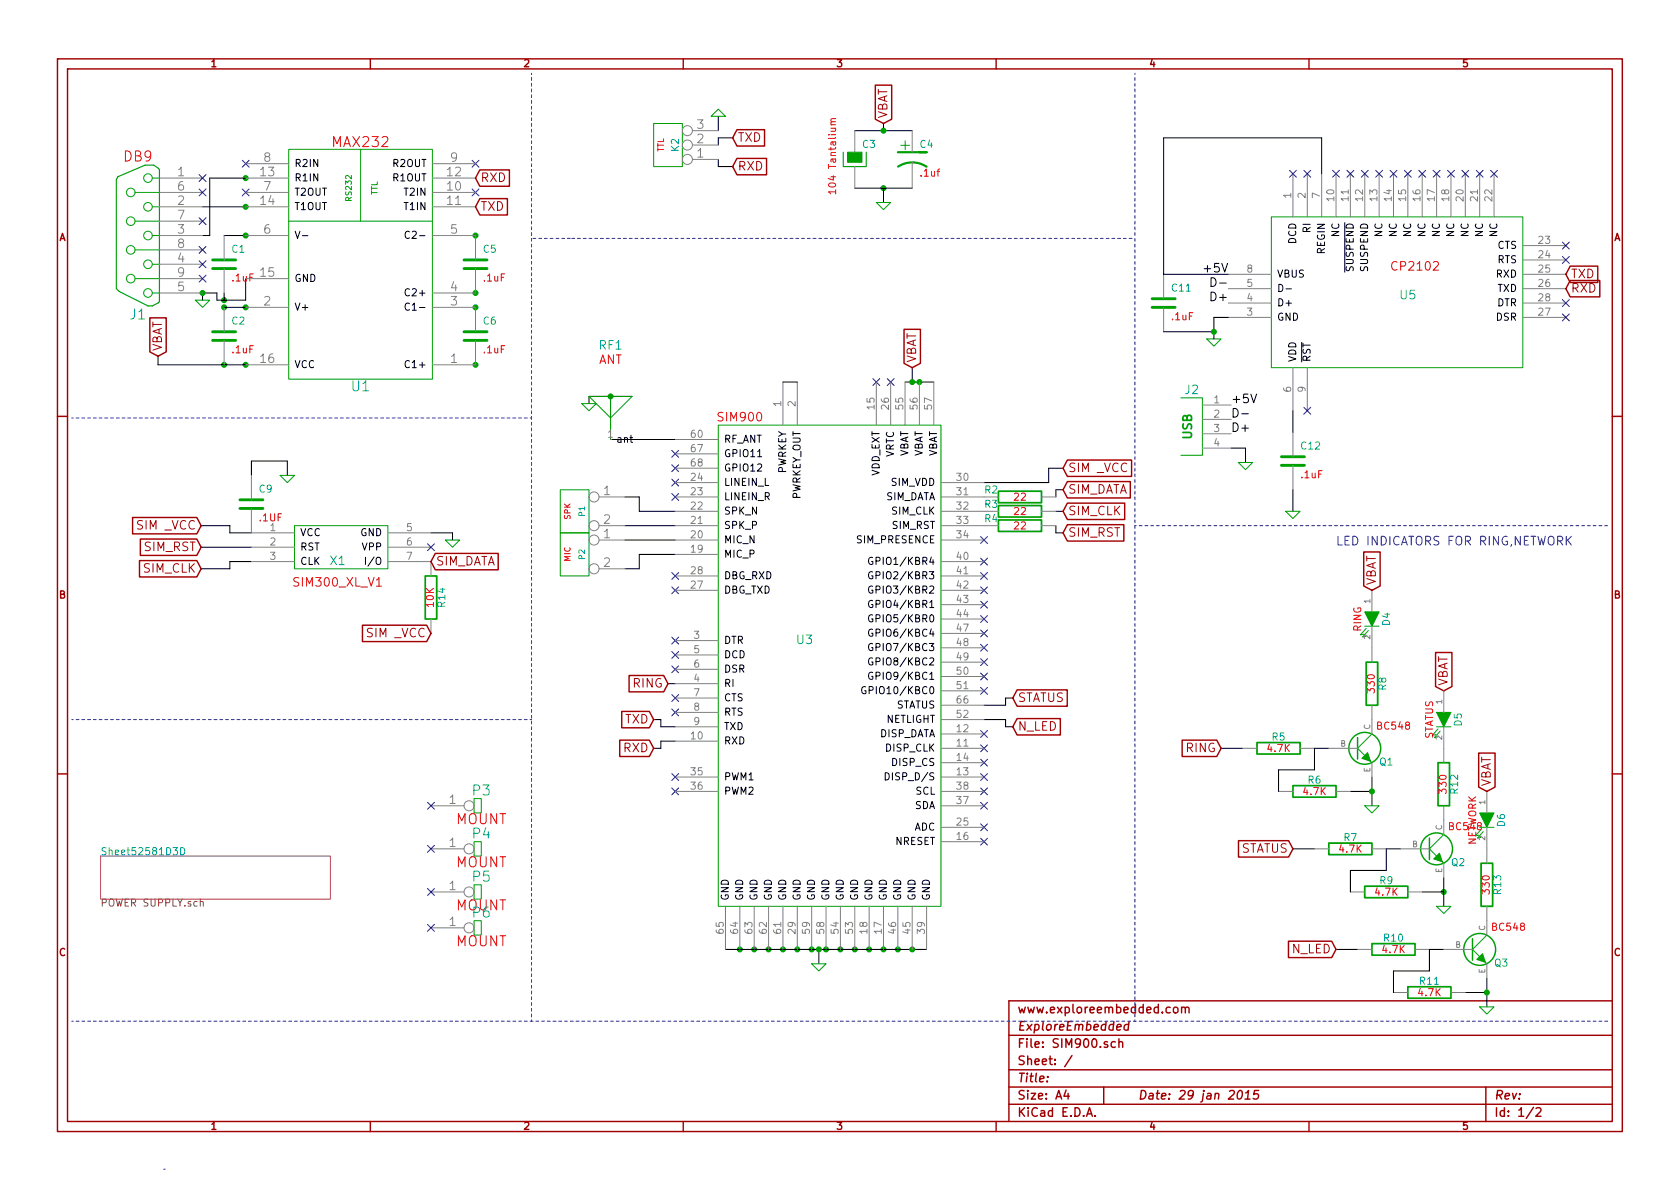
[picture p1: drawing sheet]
<svg xmlns="http://www.w3.org/2000/svg" width="297mm" height="210mm" viewBox="0 0 297 210" stroke-linecap="round" stroke-linejoin="round" font-family="sans-serif">
<g fill="none" stroke="#a00000" stroke-width=".25">
<path d="M10.2 10.4h276.6v189.7h-276.6zM11.9 12.2h273.2v186.1h-273.2zM65.5 10.4v1.8M120.8 10.4v1.8M154.8 15.1h2.9v6l-1.5 .7-1.4-.7zM176.1 10.4v1.8M231.4 10.4v1.8M84.8 30h5.3v2.9h-5.3l-.7-1.4zM84.8 35.1h4.9v2.9h-4.9l-.7-1.4zM130.3 22.9h4.9v2.9h-4.9l-.8-1.4zM130.3 28h5.2v2.9h-5.2l-.8-1.4zM26.5 56.2h2.9v6l-1.5 .8-1.4-.8z"/>
<path d="M159.8 58.2h2.9v6.1l-1.4 .7-1.5-.7zM277.6 49.6h5.3v2.9h-5.3l-.7-1.5zM277.6 47.1h4.9v2.9h-4.9l-.7-1.5zM10.2 73.6h1.7M285.1 73.6h1.7M23.4 91.5h11.4l.8 1.5-.8 1.4h-11.4zM24.7 99.1h10.1l.8 1.5-.8 1.4h-10.1zM24.8 95.3h10l.8 1.5-.8 1.4h-10zM77 97.9h11.1v2.9h-11.1l-.8-1.5zM188.7 81.4h11.4v2.8h-11.4l-.7-1.4zM188.7 85.2h11.1v2.9h-11.1l-.7-1.5zM188.7 92.8h10v2.9h-10l-.7-1.5z"/>
<path d="M188.7 89h10.2v2.9h-10.2l-.7-1.5zM241.1 97.6h2.9v6l-1.4 .8-1.5-.8zM64.1 110.6h11.3l.8 1.4-.8 1.5h-11.3zM111.2 119.5h6.1l.8 1.4-.8 1.4h-6.1zM253.8 115.4h2.9v6l-1.4 .8-1.5-.8zM10.2 136.8h1.7M109.6 130.9h5.2l.8 1.4-.8 1.5h-5.2zM109.9 125.8h4.9l.8 1.4-.8 1.5h-4.9zM179.8 122h8.9v2.9h-8.9l-.7-1.5zM179.8 127.1h7.7v2.9h-7.7l-.7-1.5zM209 130.9h6.1l.8 1.4-.8 1.5h-6.1zM261.4 133.2h2.9v6l-1.4 .7-1.5-.7z"/>
<path d="M285.1 136.8h1.7M219 148.7h8.8l.8 1.4-.8 1.5h-8.8zM207.5 178.3l.3-.2 .4 .2v.7l-.2 .1-.5-.1zM208.9 178.3l.1-.1a.36 .36 0 0 1 .6 .1v.8M208.9 178.1v1M209.6 178.3a.35 .35 0 0 1 .3-.2 .35 .35 0 0 1 .3 .2v.8M227.8 166.4h7.7l.7 1.5-.7 1.4h-7.7zM285.1 177h-106.7v21.3M65.5 198.3v1.8M120.8 198.3v1.8M176.1 198.3v1.8M178.4 183.1h106.7"/>
<path d="M178.4 189.2h106.7M178.4 195.3h106.7M178.4 192.2h106.7M185.2 190.4v.1M188.5 192.8l-.4 1h1M188.8 193.3v1.1M189.5 186.7l-1.3 1.9M192.1 197.4l.5-1.5 .5 1.5M192.3 197h.7M193.6 197.3v.1M195.1 192.2v3.1M197.2 184.3a.48 .48 0 0 0-.7 0v.8l.3 .1 .4-.1"/>
<path d="M197.8 184.3h.1a.36 .36 0 0 1 .6 .1v.8M197.8 183.7v1.5M199.5 181.2l-.1-.1a.52 .52 0 0 0-.6 .4v.5l.2 .2 .4-.1M199.6 180.6l-.2 1.6M219 193l.4-.2a.88 .88 0 0 1-.4 1.6l-.2-.3a1.19 1.19 0 0 1 .2-1.1zM220.1 194.4h.9M220.2 193.3l.6-.5-.2 1.6M222.6 192.8h-.8l-.1 .8 .2-.2 .5 .1 .1 .2-.1 .5-.3 .2-.5-.2M231.4 198.3v1.8M262.7 192.2v6.1M271.1 195.8l-1.3 2M271.6 196l.2-.1h.4l.2 .1 .1 .3-.1 .2-.9 .9h1"/>
</g>
<g fill="none" stroke="#000" stroke-width=".18">
<path d="M35.8 36.6h7.6M43.4 31.5h-6.3v10.2h-1.3M127 20.6v2.5M127 28.2v1.3h2.5M129.5 24.4h-2.5v1.2M151.1 33.3h10.2M151.1 23.1h10.2M156.2 21.8v1.3M156.2 33.3v2.5M233.7 30.7v-6.3h-28v24.1h11.5M237.8 39.4v8.7M39.6 41.7h3.8"/>
<path d="M39.6 54.4h3.8M39.6 51.8v1.3M43.4 49.3v3.8h-5v-1.3h-2.6v1.3M52.2 40.9l.4 1.3 .4-1.3M53.5 41.7h.9M72.4 53.7a.5 .5 0 0 0-.6 0 .5 .5 0 0 0-.2 .6 .45 .45 0 0 0 .3 .5 .45 .45 0 0 0 .5-.1M72.4 41a.5 .5 0 0 0-.6 0 .5 .5 0 0 0-.2 .6 .45 .45 0 0 0 .3 .5 .45 .45 0 0 0 .5-.1M205.7 58.7h8.9M214.1 49.1a.77 .77 0 0 1 .9 .8 .77 .77 0 0 1-.9 .7zM215.6 50.1h1.2M217.2 56.1h-2.6v3.8M226.1 50.3a.64 .64 0 0 1 .7 .6 .64 .64 0 0 1-.7 .7z"/>
<path d="M227.4 51.1h.9M27.9 63v1.5h15.5M107.9 77.7h11.5M107.9 70.1v3.8M111.8 70.1h-7.7v1.3M138.4 67.6h2.6M160 67.6h5.1M161.3 65v2.6M217.7 79.2h2.5v2.6M218 72.2a.77 .77 0 0 1 .9 .8 .77 .77 0 0 1-.9 .8zM219.6 73.2h1.1M228.6 72.6v3.8"/>
<path d="M230.1 60.5v3.5M35.6 93h5v1.2h3.8M35.6 96.8h8.8M44.4 99.3h-3.8v1.3h-5M44.4 84.1v-2.6h6.4v2.6M64.6 98.5v1.3M76.2 94.2h3.8v1.3M110.5 95.5h8.9M110.5 93h8.9M110.5 87.9h2.5v2.5h6.4M119.4 98h-6.4v2.6h-2.5M154.3 98.6a.59 .59 0 0 0-.7 .6 .59 .59 0 0 0 .7 .6v-.5h-.2"/>
<path d="M186.7 93v1.2h1.3M186.7 90.4h1.3M188 86.6h-1.3v1.3M188 82.8h-2.6v2.5h-11.4M228.6 86.6v3.8M154.3 118.9a.59 .59 0 0 0-.7 .6 .59 .59 0 0 0 .7 .6v-.5h-.2M154.3 101.2a.59 .59 0 0 0-.7 .5 .59 .59 0 0 0 .7 .6v-.5h-.2M154.3 103.7a.59 .59 0 0 0-.7 .6 .59 .59 0 0 0 .7 .5v-.4h-.2M154.3 106.2a.59 .59 0 0 0-.7 .6 .59 .59 0 0 0 .7 .6v-.5h-.2M154.3 108.8a.59 .59 0 0 0-.7 .6 .59 .59 0 0 0 .7 .5v-.5h-.2M154.3 111.3a.59 .59 0 0 0-.7 .6 .59 .59 0 0 0 .7 .6v-.5h-.2M154.3 113.9a.59 .59 0 0 0-.7 .5 .59 .59 0 0 0 .7 .6v-.5h-.2"/>
<path d="M154.3 116.4a.59 .59 0 0 0-.7 .6 .59 .59 0 0 0 .7 .5v-.4h-.2M115.6 127.2h1.2v1.3h2.6M118.1 120.9h1.3M119.4 131.1h-2.6v1.2h-1.2M153.1 121.5a.59 .59 0 0 0-.8 .6 .59 .59 0 0 0 .8 .5v-.5h-.2M156.5 136.6a.64 .64 0 0 1 .7 .7 .64 .64 0 0 1-.7 .6zM174 127.2h3.8v1.3h1.3M179.1 123.4h-1.3v1.3h-3.8M215.9 132.3h3.8M234.9 132.3h-2.5v3.8h-6.3v3.8M238.8 139.9h3.8M242.6 137.4v5.1"/>
<path d="M228.6 150.1h3.8M247.6 150.1h-2.5v3.8h-6.3v3.8M251.5 157.7h3.8M255.3 155.2v5.1M128.3 167.9h35.5M144.8 167.9v2.5M236.2 167.9h3.8M255.3 167.9h-2.6v3.8h-6.3v3.8M259.1 175.5h3.8M262.9 173v5"/>
</g>
<g fill="#00a000" stroke="#00a000" stroke-width=".25">
<circle cx="107.9" cy="70.1" r=".41"/>
<circle cx="156.2" cy="33.3" r=".41"/>
<circle cx="158.7" cy="167.9" r=".41"/>
<circle cx="153.7" cy="167.9" r=".41"/>
<circle cx="151.1" cy="167.9" r=".41"/>
<circle cx="146" cy="167.9" r=".41"/>
<circle cx="141" cy="167.9" r=".41"/>
<circle cx="135.9" cy="167.9" r=".41"/>
<circle cx="130.8" cy="167.9" r=".41"/>
<circle cx="162.6" cy="67.6" r=".41"/>
<circle cx="262.9" cy="175.5" r=".41"/>
<circle cx="161.3" cy="67.6" r=".41"/>
<circle cx="133.3" cy="167.9" r=".41"/>
<circle cx="138.4" cy="167.9" r=".41"/>
<circle cx="143.5" cy="167.9" r=".41"/>
<circle cx="148.6" cy="167.9" r=".41"/>
<circle cx="156.2" cy="167.9" r=".41"/>
<circle cx="161.3" cy="167.9" r=".41"/>
<circle cx="144.8" cy="167.9" r=".41"/>
<circle cx="255.3" cy="157.7" r=".41"/>
<circle cx="242.6" cy="139.9" r=".41"/>
<circle cx="156.2" cy="23.1" r=".41"/>
<circle cx="39.6" cy="53.1" r=".41"/>
<circle cx="35.8" cy="51.8" r=".41"/>
<circle cx="39.6" cy="54.4" r=".41"/>
<circle cx="43.4" cy="54.4" r=".41"/>
<circle cx="43.4" cy="41.7" r=".41"/>
<circle cx="43.4" cy="36.6" r=".41"/>
<circle cx="43.4" cy="31.5" r=".41"/>
<circle cx="84.1" cy="51.8" r=".41"/>
<circle cx="84.1" cy="41.7" r=".41"/>
<circle cx="84.1" cy="54.4" r=".41"/>
<circle cx="84.1" cy="64.5" r=".41"/>
<circle cx="43.4" cy="64.5" r=".41"/>
<circle cx="39.6" cy="64.5" r=".41"/>
<circle cx="214.6" cy="58.7" r=".41"/>
</g>
<path d="M200.7 12.9v167.7M100.3 42.2h100.4M101.6 42.2h-7.6M94 73.9h-81.3M200.7 93h83.8M94 127.2h-81.3M12.7 180.6h271.8M94 180.6v-167.7M29.2 206.8h-.2" fill="none" stroke="#00f" stroke-width=".18" stroke-dasharray=".5" stroke-dashoffset=".3"/>
<g fill="none" stroke="#00a000" stroke-width=".18">
<path d="M23.9 34h4.3M23.9 39.1h4.3M26.9 31.5h1.3M26.9 36.6h1.3M51.1 26.4h25.4v40.7h-25.4zM51.1 39.1h25.4M63.8 26.4v12.7M115.6 21.8h5v7.7h-5zM125.7 20.6l1.3-1.3 1.3 1.3zM154.9 35.8h2.6l-1.3 1.3zM224.8 38.3h44.4v26.7h-44.4zM23.9 44.2h4.3"/>
<path d="M23.9 49.3h4.3M26.9 41.7h1.3M26.9 46.7h1.3M26.9 51.8h1.3M34.5 53.1h2.6l-1.3 1.3zM213.4 59.9h2.5l-1.3 1.3zM102.9 71.4h2.5l-1.3 1.2zM104.1 70.1h7.7zM104.1 70.1l3.8 3.8 3.9-3.8M107.9 70.1v7.6zM127 75.2h39.4v85.1h-39.4zM208.8 70.4h3.8v10.1h-3.8"/>
<path d="M49.5 84.1h2.6l-1.3 1.2zM52.1 93h16.5v7.6h-16.5zM78.7 95.5h2.6l-1.3 1.3zM99.1 94.2h5v7.6h-5zM99.1 86.6h5v7.6h-5zM218.9 81.8h2.6l-1.3 1.3zM227.3 90.4h2.6l-1.3 1.3zM241.3 110.7h2.5M241.6 111.1l-1.1 1.2 .7-.2M241.9 111.5l-1 1.1 .7-.1M242.3 134.6l.3 .3M242.6 129.8l-2.6 2.5 1.3 1.3"/>
<path d="M254 128.5h2.5M254.3 128.9l-1.1 1.1 .7-.1M254.6 129.3l-1 1.1 .7-.1M83.8 156.5h1.3v2.5h-1.3zM83.8 148.8h1.3v2.6h-1.3zM83.8 141.2h1.3v2.6h-1.3zM241.3 142.5h2.5l-1.2 1.3zM255 152.4l.3 .2M255.3 147.6l-2.6 2.5 1.3 1.3M261.6 146.3h2.6M261.9 146.7l-1 1.1 .6-.1M262.3 147.1l-1.1 1.1 .7-.1"/>
<path d="M83.8 162.8h1.3v2.5h-1.3zM143.5 170.4h2.5l-1.2 1.3zM254 160.3h2.5l-1.2 1.2zM261.6 178h2.6l-1.3 1.3zM262.6 170.2l.3 .2M262.9 165.3l-2.6 2.6 1.3 1.3"/>
<circle cx="23.1" cy="34" r=".76"/>
<circle cx="23.1" cy="39.1" r=".76"/>
<circle cx="26.2" cy="31.5" r=".76"/>
<circle cx="26.2" cy="36.6" r=".76"/>
<circle cx="23.1" cy="49.3" r=".76"/>
<circle cx="23.1" cy="44.2" r=".76"/>
<circle cx="26.2" cy="41.7" r=".76"/>
<circle cx="26.2" cy="51.8" r=".76"/>
<circle cx="26.2" cy="46.7" r=".76"/>
</g>
<g fill="none" stroke="#0000c0" stroke-width=".18">
<path d="M35.2 30.9l1.2 1.2M35.2 33.4l1.2 1.2M35.2 38.5l1.2 1.2M36.4 30.9l-1.2 1.2M36.4 33.4l-1.2 1.2M36.4 38.5l-1.2 1.2M42.8 28.3l1.2 1.3M42.8 33.4l1.2 1.2M44 28.3l-1.2 1.3M44 33.4l-1.2 1.2M83.5 28.3l1.2 1.3M83.5 33.4l1.2 1.2"/>
<path d="M84.7 28.3l-1.2 1.3M84.7 33.4l-1.2 1.2M228 30.1l1.2 1.2M229.2 30.1l-1.2 1.2M230.5 30.1l1.2 1.2M231.7 30.1l-1.2 1.2M235.6 30.1l1.2 1.2M236.8 30.1l-1.2 1.2M238.2 30.1l1.2 1.2M239.4 30.1l-1.2 1.2M240.7 30.1l1.2 1.2M241.9 30.1l-1.2 1.2"/>
<path d="M243.2 30.1l1.2 1.2M244.4 30.1l-1.2 1.2M245.8 30.1l1.2 1.2M247 30.1l-1.2 1.2M248.3 30.1l1.2 1.2M249.5 30.1l-1.2 1.2M250.9 30.1l1.2 1.2M252.1 30.1l-1.2 1.2M253.4 30.1l1.2 1.2M254.6 30.1l-1.2 1.2M255.9 30.1l1.2 1.2M257.1 30.1l-1.2 1.2"/>
<path d="M258.5 30.1l1.2 1.2M259.7 30.1l-1.2 1.2M261 30.1l1.2 1.2M262.2 30.1l-1.2 1.2M263.6 30.1l1.2 1.2M264.8 30.1l-1.2 1.2M35.2 43.6l1.2 1.2M35.2 46.1l1.2 1.2M35.2 48.7l1.2 1.2M36.4 43.6l-1.2 1.2M36.4 46.1l-1.2 1.2M36.4 48.7l-1.2 1.2"/>
<path d="M276.3 42.8l1.2 1.2M276.3 45.4l1.2 1.2M276.3 55.5l1.2 1.2M276.3 53l1.2 1.2M277.5 42.8l-1.2 1.2M277.5 45.4l-1.2 1.2M277.5 55.5l-1.2 1.2M277.5 53l-1.2 1.2M118.8 79.6l1.2 1.3M120 79.6l-1.2 1.3M154.3 66.9l1.2 1.3M155.5 66.9l-1.2 1.3"/>
<path d="M156.9 66.9l1.2 1.3M158.1 66.9l-1.2 1.3M230.5 72l1.2 1.2M231.7 72l-1.2 1.2M75.6 96.2l1.2 1.2M76.8 96.2l-1.2 1.2M118.8 82.2l1.2 1.2M118.8 87.3l1.2 1.2M118.8 84.7l1.2 1.2M120 82.2l-1.2 1.2M120 87.3l-1.2 1.2M120 84.7l-1.2 1.2"/>
<path d="M173.4 94.9l1.2 1.2M173.4 98.7l1.2 1.2M174.6 94.9l-1.2 1.2M174.6 98.7l-1.2 1.2M118.8 112.7l1.2 1.2M118.8 115.2l1.2 1.2M118.8 117.7l1.2 1.3M118.8 103.8l1.2 1.2M118.8 101.2l1.2 1.3M120 112.7l-1.2 1.2M120 115.2l-1.2 1.2M120 117.7l-1.2 1.3"/>
<path d="M120 103.8l-1.2 1.2M120 101.2l-1.2 1.3M173.4 119l1.2 1.2M173.4 116.5l1.2 1.2M173.4 113.9l1.2 1.3M173.4 111.4l1.2 1.2M173.4 108.9l1.2 1.2M173.4 106.3l1.2 1.2M173.4 103.8l1.2 1.2M173.4 101.2l1.2 1.3M174.6 119l-1.2 1.2M174.6 116.5l-1.2 1.2"/>
<path d="M174.6 113.9l-1.2 1.3M174.6 111.4l-1.2 1.2M174.6 108.9l-1.2 1.2M174.6 106.3l-1.2 1.2M174.6 103.8l-1.2 1.2M174.6 101.2l-1.2 1.3M118.8 122.8l1.2 1.2M118.8 125.4l1.2 1.2M118.8 139.3l1.2 1.3M118.8 136.8l1.2 1.2M120 122.8l-1.2 1.2M120 125.4l-1.2 1.2"/>
<path d="M120 139.3l-1.2 1.3M120 136.8l-1.2 1.2M173.4 139.3l1.2 1.3M173.4 136.8l1.2 1.2M173.4 134.3l1.2 1.2M173.4 131.7l1.2 1.2M173.4 129.2l1.2 1.2M173.4 121.6l1.2 1.2M174.6 139.3l-1.2 1.3M174.6 136.8l-1.2 1.2M174.6 134.3l-1.2 1.2M174.6 131.7l-1.2 1.2"/>
<path d="M174.6 129.2l-1.2 1.2M174.6 121.6l-1.2 1.2M75.6 141.9l1.2 1.2M75.6 149.5l1.2 1.2M75.6 157.1l1.2 1.2M76.8 141.9l-1.2 1.2M76.8 149.5l-1.2 1.2M76.8 157.1l-1.2 1.2M173.4 148.2l1.2 1.2M173.4 145.7l1.2 1.2M173.4 141.9l1.2 1.2M174.6 148.2l-1.2 1.2"/>
<path d="M174.6 145.7l-1.2 1.2M174.6 141.9l-1.2 1.2M75.6 163.5l1.2 1.2M76.8 163.5l-1.2 1.2"/>
</g>
<path d="M158.7 26.9h5.1h-1.2M158.8 29.5a4.6 4.6 0 0 1 5 0" fill="none" stroke="#00a000" stroke-width=".38"/>
<g fill="none" stroke="#808080" stroke-width=".18">
<path d="M28.2 31.5h7.6M28.2 36.6h7.6M28.2 34h7.6M28.2 39.1h7.6M43.4 31.5h7.7M43.4 36.6h7.7M43.4 34h7.7M43.4 29h7.7M76.5 31.5h7.6M76.5 36.6h7.6M76.5 34h7.6M76.5 29h7.6"/>
<path d="M122.4 28.2h4.6M122.4 25.6h4.6M122.4 23.1h4.6M151.1 23.1v3.8M151.1 29.5v3.8M161.3 23.1v3.8M161.3 28.7v4.6M228.6 30.7v7.6M231.1 30.7v7.6M233.7 30.7v7.6M236.2 30.7v7.6M238.8 30.7v7.6"/>
<path d="M241.3 30.7v7.6M243.8 30.7v7.6M246.4 30.7v7.6M248.9 30.7v7.6M251.5 30.7v7.6M254 30.7v7.6M256.5 30.7v7.6M259.1 30.7v7.6M261.6 30.7v7.6M264.2 30.7v7.6M28.2 41.7h7.6M28.2 46.7h7.6"/>
<path d="M28.2 51.8h7.6M28.2 44.2h7.6M28.2 49.3h7.6M39.6 41.7v4.3M39.6 47.5v4.3M39.6 54.4v4.3M43.4 41.7h7.7M43.4 49.3h7.7M43.4 54.4h7.7M76.5 41.7h7.6v4.3M76.5 54.4h7.6v4.3M84.1 47.5v4.3h-7.6"/>
<path d="M205.7 48.5v4.3M205.7 54.4v4.3M217.2 56.1h7.6M217.2 53.6h7.6M217.2 51h7.6M217.2 48.5h7.6M269.2 56.1h7.7M269.2 53.6h7.7M269.2 51h7.7M269.2 48.5h7.7M269.2 43.4h7.7M269.2 46h7.7"/>
<path d="M39.6 60.2v4.3M43.4 64.5h7.7M84.1 60.2v4.3h-7.6M119.4 77.7h7.6M138.4 67.6v7.6M141 67.6v7.6M154.9 67.6v7.6M157.5 67.6v7.6M160 67.6v7.6M162.6 67.6v7.6M165.1 67.6v7.6M212.6 71.6h5.1"/>
<path d="M212.6 74.2h5.1M212.6 76.7h5.1M212.6 79.2h5.1M228.6 65v7.6M228.6 76.4v4.4M231.1 65v7.6M44.4 89.9v4.3h7.7M44.4 96.8h7.7M44.4 99.3h7.7M44.4 84.1v4.3M68.6 94.2h7.6M68.6 96.8h7.6"/>
<path d="M68.6 99.3h7.6v2.5M105.9 93h4.6M105.9 87.9h4.6M105.9 95.5h4.6M119.4 93h7.6M119.4 90.4h7.6M119.4 87.9h7.6M119.4 95.5h7.6M119.4 85.3h7.6M119.4 80.3h7.6M119.4 82.8h7.6M119.4 98h7.6"/>
<path d="M166.4 93h7.6M166.4 90.4h7.6M166.4 87.9h7.6M166.4 95.5h7.6M166.4 99.3h7.6M166.4 85.3h7.6M184.1 93h2.6M184.1 90.4h2.6M184.1 87.9h2.6M228.6 82.3v4.3M76.2 109.5v2.5M105.9 100.6h4.6"/>
<path d="M119.4 113.3h7.6M119.4 115.8h7.6M119.4 118.4h7.6M119.4 101.8h7.6M119.4 104.4h7.6M166.4 119.6h7.6M166.4 101.8h7.6M166.4 104.4h7.6M166.4 106.9h7.6M166.4 109.5h7.6M166.4 112h7.6M166.4 114.5h7.6"/>
<path d="M166.4 117.1h7.6M242.6 104.4v3.8M242.6 110.7v6.4M119.4 139.9h7.6M119.4 120.9h7.6M119.4 123.4h7.6M119.4 126h7.6M119.4 128.5h7.6M119.4 131.1h7.6M119.4 137.4h7.6M166.4 132.3h7.6M166.4 139.9h7.6"/>
<path d="M166.4 122.2h7.6M166.4 129.8h7.6M166.4 127.2h7.6M166.4 137.4h7.6M166.4 134.9h7.6M166.4 124.7h7.6M219.7 132.3h2.5M226.1 139.9h2.5M229.9 132.3h2.5M234.9 132.3h5.1M236.2 139.9h2.6M242.6 124.7v5.1"/>
<path d="M242.6 134.9v2.5M255.3 122.2v3.8M255.3 128.5v6.4M262.9 139.9v3.9M76.2 150.1h5.8M76.2 157.7h5.8M76.2 142.5h5.8M166.4 142.5h7.6M166.4 146.3h7.6M166.4 148.8h7.6M232.4 150.1h2.5M238.8 157.7h2.5"/>
<path d="M242.6 150.1h2.5M247.6 150.1h5.1M248.9 157.7h2.6M255.3 142.5v5.1M255.3 152.6v2.6M262.9 146.3v6.3M76.2 164.1h5.8M128.3 160.3v7.6M130.8 160.3v7.6M133.3 160.3v7.6M135.9 160.3v7.6M138.4 160.3v7.6"/>
<path d="M141 160.3v7.6M143.5 160.3v7.6M146 160.3v7.6M148.6 160.3v7.6M151.1 160.3v7.6M153.7 160.3v7.6M156.2 160.3v7.6M158.7 160.3v7.6M161.3 160.3v7.6M163.8 160.3v7.6M240 167.9h2.6M246.4 175.5h2.5"/>
<path d="M250.2 167.9h2.5M255.3 167.9h5M256.5 175.5h2.6M262.9 160.3v5M262.9 170.4v2.6"/>
<circle cx="121.5" cy="25.6" r=".89"/>
<circle cx="121.5" cy="23.1" r=".89"/>
<circle cx="121.5" cy="28.2" r=".89"/>
<circle cx="105" cy="87.9" r=".89"/>
<circle cx="105" cy="95.5" r=".89"/>
<circle cx="105" cy="93" r=".89"/>
<circle cx="105" cy="100.6" r=".89"/>
<circle cx="82.9" cy="157.7" r=".89"/>
<circle cx="82.9" cy="150.1" r=".89"/>
<circle cx="82.9" cy="142.5" r=".89"/>
<circle cx="82.9" cy="164.1" r=".89"/>
</g>
<path d="M25.7 29.2l-4.9 2.1-.2 .4v19.3l.5 .6 5.1 2.5h.7l1.3-.8v-23.3M27.2 29.2l1 .8M149.1 26.9v2.6h4.1v-2.6" fill="none" stroke="#00a000" stroke-width=".2"/>
<g fill="#00a000" stroke="#00a000" stroke-width=".18">
<path d="M149.9 26.9h2.5v1.8h-2.5z"/>
<path d="M240.8 134.1l1-1 .5 1.5z"/>
<path d="M241.3 108.2h2.5l-1.2 2.5z"/>
<path d="M254 126h2.5l-1.2 2.5z"/>
<path d="M254.5 150.9l.5 1.5-1.5-.5z"/>
<path d="M261.1 169.7l1-1 .5 1.5z"/>
<path d="M261.6 143.8h2.6l-1.3 2.5z"/>
</g>
<path d="M147.8 33.9h-1.3l.4 .4M147.8 21.5l-.8 .1-.1 .3 .1 .2M147.8 21l-.8 .1-.1 .3 .2 .1M147.8 33.6v.7M66.5 103.7h.9" fill="none" stroke="#f00" stroke-width=".18"/>
<g fill="none" stroke="#00a000" stroke-width=".3">
<path d="M176.5 91.9h7.6v2.1h-7.6zM176.5 89.4h7.6v2h-7.6zM176.5 86.9h7.6v2h-7.6zM75.2 101.8h2v7.7h-2zM241.6 117.1h2v7.6h-2zM222.2 131.3h7.7v2h-7.7zM228.6 138.9h7.6v2.1h-7.6zM254.3 134.9h2v7.6h-2zM234.9 149.1h7.7v2h-7.7zM241.3 156.7h7.6v2h-7.6zM261.9 152.6h2v7.7h-2zM242.6 166.9h7.6v2h-7.6z"/>
<path d="M248.9 174.5h7.6v2h-7.6z"/>
</g>
<g fill="none" stroke="#00a000" stroke-width=".25">
<path d="M240 130.4v3.8M252.7 148.2v3.8M260.3 166v3.8"/>
<circle cx="241.3" cy="132.3" r="2.82"/>
<circle cx="254" cy="150.1" r="2.82"/>
<circle cx="261.6" cy="167.9" r="2.82"/>
</g>
<g fill="none" stroke="#00a000" stroke-width=".51">
<path d="M37.6 58.7h4.1M37.6 47.5h4.1M37.6 46h4.1M82 58.7h4.1M82 47.5h4.1M82 46h4.1M203.7 54.4h4.1M203.7 52.8h4.1M37.6 60.2h4.1M82 60.2h4.1M42.4 89.9h4.1M42.4 88.4h4.1"/>
<path d="M226.6 82.3h4M226.6 80.8h4"/>
</g>
<path d="M17.8 151.4h40.6v7.6h-40.6z" fill="none" stroke="#a000a0" stroke-width=".18"/>
<path d="M30.6 149.9h.8l-.4 .5 .3 .1v.5l-.1 .1-.6-.1M32 149.9a.64 .64 0 0 1 .7 .6 .64 .64 0 0 1-.7 .6z" fill="none" stroke="#00a0a0" stroke-width=".18"/>
<path d="M35.4 159.5l.2-.1 .3 .1v.7" fill="none" stroke="#808000" stroke-width=".18"/>
<path d="M277.2 95.5l.6 .9M277.8 94.8l-.9 .9" fill="none" stroke="#00f" stroke-width=".18"/>
<text font-size="2.8" fill="#00a000" x="159.2" y="26.7">+</text>
<g font-size="2.5" fill="#f00">
<text x="21.9" y="28.6">DB9</text>
<text x="59" y="26.1">MAX232</text>
<text x="80.6" y="145.8">MOUNT</text>
<text x="80.6" y="153.5">MOUNT</text>
<text x="80.6" y="161.1">MOUNT</text>
<text x="80.6" y="167.4">MOUNT</text>
</g>
<g font-size="2.5" fill="#00a0a0">
<text x="23" y="56.6">J1</text>
<text x="62.2" y="69.3">U1</text>
<text x="83.6" y="140.8">P3</text>
<text x="83.6" y="148.4">P4</text>
<text x="83.6" y="156">P5</text>
<text x="83.6" y="162.4">P6</text>
</g>
<g font-size="2.1" fill="#808080">
<text x="123.2" y="22.9">3</text>
<text x="46.7" y="28.7">8</text>
<text x="79.7" y="28.7">9</text>
<text x="123.2" y="27.9">1</text>
<text x="123.2" y="25.4">2</text>
<text x="31.4" y="31.2">1</text>
<text x="31.4" y="33.8">6</text>
<text x="46.1" y="31.2">13</text>
<text x="46.7" y="33.8">7</text>
<text x="79.1" y="33.8">10</text>
<text x="79.1" y="31.2">12</text>
<text x="31.4" y="36.3">2</text>
<text x="31.4" y="41.4">3</text>
<text x="31.4" y="38.9">7</text>
<text x="46.1" y="36.3">14</text>
<text x="46.7" y="41.4">6</text>
<text x="79.1" y="36.3">11</text>
<text x="79.7" y="41.4">5</text>
<text x="31.4" y="46.5">4</text>
<text x="31.4" y="43.9">8</text>
<text x="31.4" y="51.6">5</text>
<text x="31.4" y="49">9</text>
<text x="46.1" y="49">15</text>
<text x="79.7" y="51.6">4</text>
<text x="46.7" y="54.1">2</text>
<text x="79.7" y="54.1">3</text>
<text x="46.1" y="64.3">16</text>
<text x="79.7" y="64.3">1</text>
<text x="106.7" y="87.6">1</text>
<text x="106.7" y="95.2">1</text>
<text x="106.7" y="92.7">2</text>
<text x="106.7" y="100.3">2</text>
<text x="79.4" y="142.2">1</text>
<text x="79.4" y="149.9">1</text>
<text x="79.4" y="157.5">1</text>
<text x="79.4" y="163.8">1</text>
</g>
<g font-size="2.1" fill="#a00000">
<text x="157" y="20.9" transform="rotate(-90 157 20.9)">VBAT</text>
<text x="130.5" y="25.1">TXD</text>
<text x="85" y="32.3">RXD</text>
<text x="130.5" y="30.2">RXD</text>
<text x="85" y="37.3">TXD</text>
<text x="277.8" y="51.8">RXD</text>
<text x="277.8" y="49.3">TXD</text>
<text x="28.7" y="62.1" transform="rotate(-90 28.7 62.1)">VBAT</text>
<text x="162.1" y="64.1" transform="rotate(-90 162.1 64.1)">VBAT</text>
<text x="188.9" y="83.6">SIM _VCC</text>
<text x="188.9" y="87.4">SIM_DATA</text>
<text x="24.6" y="93.7">SIM _VCC</text>
<text x="188.9" y="95">SIM_RST</text>
<text x="188.9" y="91.2">SIM_CLK</text>
<text x="25.3" y="101.3">SIM_CLK</text>
<text x="25.5" y="97.5">SIM_RST</text>
<text x="77.1" y="100.1">SIM_DATA</text>
<text x="243.3" y="103.5" transform="rotate(-90 243.3 103.5)">VBAT</text>
<text x="65.3" y="112.8">SIM _VCC</text>
<text x="111.9" y="121.7">RING</text>
<text x="180" y="124.2">STATUS</text>
<text x="256" y="121.3" transform="rotate(-90 256 121.3)">VBAT</text>
<text x="110.4" y="128">TXD</text>
<text x="180" y="129.3">N_LED</text>
<text x="110.2" y="133.1">RXD</text>
<text x="209.7" y="133.1">RING</text>
<text x="263.7" y="139" transform="rotate(-90 263.7 139)">VBAT</text>
<text x="219.2" y="150.9">STATUS</text>
<text x="228.3" y="168.7">N_LED</text>
<text x="179.9" y="179.3">www.exploreembedded.com</text>
<text x="179.9" y="185.4">File: SIM900.sch</text>
<text x="179.9" y="182.3">ExploreEmbedded</text>
<text x="179.9" y="191.5">Title:</text>
<text x="179.9" y="188.4">Sheet: /</text>
<text x="179.9" y="197.6">KiCad E.D.A.</text>
<text x="179.9" y="194.5">Size: A4</text>
<text x="201.2" y="194.5">Date: 29 jan 2015</text>
<text x="264.2" y="194.5">Rev:</text>
<text x="264.2" y="197.6">Id: 1/2</text>
</g>
<g font-size="2.1" fill="#f00">
<text x="246.4" y="47.9">CP2102</text>
<text x="105.8" y="64.4">ANT</text>
<text x="127.2" y="74.6">SIM900</text>
<text x="52.2" y="103.8">SIM300_XL_V1</text>
</g>
<g font-size="2.1">
<text x="213.3" y="48.3">+5V</text>
<text x="214.4" y="53.3">D+</text>
<text x="217.7" y="71.4">+5V</text>
<text x="217.7" y="76.4">D+</text>
</g>
<g font-size="2.1" fill="#00a0a0">
<text x="247.6" y="53">U5</text>
<text x="105.9" y="61.9">RF1</text>
<text x="209.5" y="69.8">J2</text>
<text x="58.4" y="100">X1</text>
<text x="140.9" y="114">U3</text>
</g>
<text font-size="2.1" fill="#00a000" x="210.8" y="77.7" transform="rotate(-90 210.8 77.7)">USB</text>
<text font-size="2.1" fill="#00f" x="236.2" y="96.5">LED INDICATORS FOR RING,NETWORK</text>
<g font-size="1.8" fill="#a00000">
<text x="37.3" y="11.9">1</text>
<text x="92.7" y="11.9">2</text>
<text x="148" y="11.9">3</text>
<text x="203.3" y="11.9">4</text>
<text x="258.6" y="11.9">5</text>
<text x="10.4" y="42.7">A</text>
<text x="285.3" y="42.7">A</text>
<text x="10.4" y="105.9">B</text>
<text x="285.3" y="105.9">B</text>
<text x="10.4" y="169.1">C</text>
<text x="285.3" y="169.1">C</text>
<text x="37.3" y="199.8">1</text>
<text x="92.7" y="199.8">2</text>
<text x="148" y="199.8">3</text>
<text x="203.3" y="199.8">4</text>
<text x="258.6" y="199.8">5</text>
</g>
<g font-size="1.8">
<text x="52.1" y="29.6">R2IN</text>
<text x="69.4" y="29.6">R2OUT</text>
<text x="52.1" y="34.7">T2OUT</text>
<text x="52.1" y="32.1">R1IN</text>
<text x="69.4" y="32.1">R1OUT</text>
<text x="71.6" y="34.7">T2IN</text>
<text x="52.1" y="37.2">T1OUT</text>
<text x="71.6" y="37.2">T1IN</text>
<text x="231.8" y="41.1" transform="rotate(-90 231.8 41.1)">RI</text>
<text x="236.9" y="41.9" transform="rotate(-90 236.9 41.9)">NC</text>
<text x="244.5" y="41.9" transform="rotate(-90 244.5 41.9)">NC</text>
<text x="247" y="41.9" transform="rotate(-90 247 41.9)">NC</text>
<text x="249.6" y="41.9" transform="rotate(-90 249.6 41.9)">NC</text>
<text x="252.1" y="41.9" transform="rotate(-90 252.1 41.9)">NC</text>
<text x="254.6" y="41.9" transform="rotate(-90 254.6 41.9)">NC</text>
<text x="257.2" y="41.9" transform="rotate(-90 257.2 41.9)">NC</text>
<text x="259.7" y="41.9" transform="rotate(-90 259.7 41.9)">NC</text>
<text x="262.3" y="41.9" transform="rotate(-90 262.3 41.9)">NC</text>
<text x="264.8" y="41.9" transform="rotate(-90 264.8 41.9)">NC</text>
<text x="72.6" y="42.3">C2-</text>
<text x="229.2" y="43.2" transform="rotate(-90 229.2 43.2)">DCD</text>
<text x="234.3" y="45" transform="rotate(-90 234.3 45)">REGIN</text>
<text x="239.4" y="47.9" transform="rotate(-90 239.4 47.9)">SUSPEND</text>
<text x="241.9" y="47.9" transform="rotate(-90 241.9 47.9)">SUSPEND</text>
<text x="264.7" y="44.1">CTS</text>
<text x="264.7" y="46.6">RTS</text>
<text x="52.1" y="49.9">GND</text>
<text x="72.1" y="52.4">C2+</text>
<text x="225.8" y="49.1">VBUS</text>
<text x="264.5" y="49.1">RXD</text>
<text x="264.7" y="51.7">TXD</text>
<text x="52.1" y="55">V+</text>
<text x="72.6" y="55">C1-</text>
<text x="225.8" y="56.8">GND</text>
<text x="225.8" y="54.2">D+</text>
<text x="264.5" y="56.8">DSR</text>
<text x="264.6" y="54.2">DTR</text>
<text x="52.1" y="65.1">VCC</text>
<text x="72.1" y="65.1">C1+</text>
<text x="229.2" y="64" transform="rotate(-90 229.2 64)">VDD</text>
<text x="231.8" y="64" transform="rotate(-90 231.8 64)">RST</text>
<text x="109" y="78.4">ant</text>
<text x="128" y="78.4">RF_ANT</text>
<text x="128" y="80.9">GPIO11</text>
<text x="128" y="83.4">GPIO12</text>
<text x="139.1" y="84" transform="rotate(-90 139.1 84)">PWRKEY</text>
<text x="158.1" y="81" transform="rotate(-90 158.1 81)">VRTC</text>
<text x="160.7" y="81" transform="rotate(-90 160.7 81)">VBAT</text>
<text x="163.2" y="81" transform="rotate(-90 163.2 81)">VBAT</text>
<text x="165.7" y="81" transform="rotate(-90 165.7 81)">VBAT</text>
<text x="128" y="88.5">LINEIN_R</text>
<text x="128" y="86">LINEIN_L</text>
<text x="141.6" y="88.7" transform="rotate(-90 141.6 88.7)">PWRKEY_OUT</text>
<text x="155.6" y="84.3" transform="rotate(-90 155.6 84.3)">VDD_EXT</text>
<text x="156.3" y="88.5">SIM_DATA</text>
<text x="157.5" y="86">SIM_VDD</text>
<text x="53.1" y="94.9">VCC</text>
<text x="63.6" y="94.9">GND</text>
<text x="128" y="93.6">SPK_P</text>
<text x="128" y="91.1">SPK_N</text>
<text x="157.6" y="91.1">SIM_CLK</text>
<text x="157.7" y="93.6">SIM_RST</text>
<text x="53.1" y="97.4">RST</text>
<text x="53.1" y="99.9">CLK</text>
<text x="64" y="97.4">VPP</text>
<text x="65.2" y="99.9">I/O</text>
<text x="128" y="96.1">MIC_N</text>
<text x="128" y="98.7">MIC_P</text>
<text x="151.5" y="96.1">SIM_PRESENCE</text>
<text x="154.6" y="99.9">GPIO1/KBR4</text>
<text x="128" y="105">DBG_TXD</text>
<text x="128" y="102.5">DBG_RXD</text>
<text x="154.6" y="102.5">GPIO2/KBR3</text>
<text x="154.6" y="105">GPIO3/KBR2</text>
<text x="154.6" y="107.6">GPIO4/KBR1</text>
<text x="128" y="113.9">DTR</text>
<text x="154.6" y="110.1">GPIO5/KBR0</text>
<text x="154.6" y="112.6">GPIO6/KBC4</text>
<text x="128" y="116.5">DCD</text>
<text x="128" y="119">DSR</text>
<text x="154.6" y="115.2">GPIO7/KBC3</text>
<text x="154.6" y="117.7">GPIO8/KBC2</text>
<text x="128" y="121.5">RI</text>
<text x="128" y="124.1">CTS</text>
<text x="153.6" y="122.8">GPIO10/KBC0</text>
<text x="154.6" y="120.3">GPIO9/KBC1</text>
<text x="158.3" y="125.3">STATUS</text>
<text x="128" y="126.6">RTS</text>
<text x="128" y="129.2">TXD</text>
<text x="128" y="131.7">RXD</text>
<text x="155.3" y="130.4">DISP_DATA</text>
<text x="156.5" y="127.9">NETLIGHT</text>
<text x="156.6" y="133">DISP_CLK</text>
<text x="157.8" y="135.5">DISP_CS</text>
<text x="128" y="138">PWM1</text>
<text x="128" y="140.6">PWM2</text>
<text x="157.3" y="138">DISP_D/S</text>
<text x="161.6" y="143.1">SDA</text>
<text x="161.8" y="140.6">SCL</text>
<text x="158.2" y="149.5">NRESET</text>
<text x="161.5" y="146.9">ADC</text>
<text x="128.9" y="159.3" transform="rotate(-90 128.9 159.3)">GND</text>
<text x="131.4" y="159.3" transform="rotate(-90 131.4 159.3)">GND</text>
<text x="134" y="159.3" transform="rotate(-90 134 159.3)">GND</text>
<text x="136.5" y="159.3" transform="rotate(-90 136.5 159.3)">GND</text>
<text x="139.1" y="159.3" transform="rotate(-90 139.1 159.3)">GND</text>
<text x="141.6" y="159.3" transform="rotate(-90 141.6 159.3)">GND</text>
<text x="144.1" y="159.3" transform="rotate(-90 144.1 159.3)">GND</text>
<text x="146.7" y="159.3" transform="rotate(-90 146.7 159.3)">GND</text>
<text x="149.2" y="159.3" transform="rotate(-90 149.2 159.3)">GND</text>
<text x="151.8" y="159.3" transform="rotate(-90 151.8 159.3)">GND</text>
<text x="154.3" y="159.3" transform="rotate(-90 154.3 159.3)">GND</text>
<text x="156.8" y="159.3" transform="rotate(-90 156.8 159.3)">GND</text>
<text x="159.4" y="159.3" transform="rotate(-90 159.4 159.3)">GND</text>
<text x="161.9" y="159.3" transform="rotate(-90 161.9 159.3)">GND</text>
<text x="164.5" y="159.3" transform="rotate(-90 164.5 159.3)">GND</text>
</g>
<g font-size="1.8" fill="#00a0a0">
<text x="120.1" y="26.8" transform="rotate(-90 120.1 26.8)">K2</text>
<text x="152.5" y="26.2">C3</text>
<text x="162.7" y="26.2">C4</text>
<text x="41" y="44.7">C1</text>
<text x="85.5" y="44.7">C5</text>
<text x="207.2" y="51.6">C11</text>
<text x="41" y="57.4">C2</text>
<text x="85.5" y="57.4">C6</text>
<text x="230.1" y="79.5">C12</text>
<text x="45.8" y="87.2">C9</text>
<text x="174.1" y="89.9">R3</text>
<text x="174.1" y="87.3">R2</text>
<text x="174.1" y="92.4">R4</text>
<text x="78.8" y="107.3" transform="rotate(-90 78.8 107.3)">R14</text>
<text x="245.8" y="110.6" transform="rotate(-90 245.8 110.6)">D4</text>
<text x="245.2" y="122" transform="rotate(-90 245.2 122)">R8</text>
<text x="224.9" y="131">R5</text>
<text x="258.5" y="128.4" transform="rotate(-90 258.5 128.4)">D5</text>
<text x="243.9" y="135.4">Q1</text>
<text x="231.3" y="138.6">R6</text>
<text x="257.9" y="140.3" transform="rotate(-90 257.9 140.3)">R12</text>
<text x="237.6" y="148.8">R7</text>
<text x="266.1" y="146.1" transform="rotate(-90 266.1 146.1)">D6</text>
<text x="17.8" y="151.3">Sheet52581D3D</text>
<text x="256.6" y="153.2">Q2</text>
<text x="244" y="156.4">R9</text>
<text x="265.5" y="158.1" transform="rotate(-90 265.5 158.1)">R13</text>
<text x="244.8" y="166.6">R10</text>
<text x="264.3" y="171">Q3</text>
<text x="251.1" y="174.2">R11</text>
</g>
<g font-size="1.8" fill="#f00">
<text x="147.9" y="33.5" transform="rotate(-90 147.9 33.5)">104 Tantalium</text>
<text x="162.8" y="31.3">.1uf</text>
<text x="41.1" y="49.8">.1uF</text>
<text x="85.6" y="49.8">.1uF</text>
<text x="207.2" y="56.7">.1uF</text>
<text x="41.1" y="62.5">.1uF</text>
<text x="85.6" y="62.5">.1uF</text>
<text x="179.4" y="88.6">22</text>
<text x="230.1" y="84.6">.1uF</text>
<text x="45.9" y="92.2">.1UF</text>
<text x="179.4" y="93.7">22</text>
<text x="179.4" y="91.1">22</text>
<text x="76.8" y="107.3" transform="rotate(-90 76.8 107.3)">10K</text>
<text x="240.7" y="111.7" transform="rotate(-90 240.7 111.7)">RING</text>
<text x="243.1" y="122.4" transform="rotate(-90 243.1 122.4)">330</text>
<text x="243.6" y="129.1">BC548</text>
<text x="253.4" y="130.8" transform="rotate(-90 253.4 130.8)">STATUS</text>
<text x="224.2" y="133">4.7K</text>
<text x="230.6" y="140.7">4.7K</text>
<text x="255.8" y="140.2" transform="rotate(-90 255.8 140.2)">330</text>
<text x="256.3" y="146.9">BC548</text>
<text x="261.1" y="149.6" transform="rotate(-90 261.1 149.6)">NETWORK</text>
<text x="236.9" y="150.8">4.7K</text>
<text x="243.3" y="158.4">4.7K</text>
<text x="263.4" y="157.9" transform="rotate(-90 263.4 157.9)">330</text>
<text x="264" y="164.6">BC548</text>
<text x="244.5" y="168.6">4.7K</text>
<text x="250.9" y="176.2">4.7K</text>
</g>
<g font-size="1.8" fill="#808080">
<text x="228.3" y="35" transform="rotate(-90 228.3 35)">1</text>
<text x="230.9" y="35" transform="rotate(-90 230.9 35)">2</text>
<text x="233.4" y="35" transform="rotate(-90 233.4 35)">7</text>
<text x="236" y="35.5" transform="rotate(-90 236 35.5)">10</text>
<text x="238.5" y="35.5" transform="rotate(-90 238.5 35.5)">11</text>
<text x="241" y="35.5" transform="rotate(-90 241 35.5)">12</text>
<text x="243.6" y="35.5" transform="rotate(-90 243.6 35.5)">13</text>
<text x="246.1" y="35.5" transform="rotate(-90 246.1 35.5)">14</text>
<text x="248.7" y="35.5" transform="rotate(-90 248.7 35.5)">15</text>
<text x="251.2" y="35.5" transform="rotate(-90 251.2 35.5)">16</text>
<text x="253.7" y="35.5" transform="rotate(-90 253.7 35.5)">17</text>
<text x="256.3" y="35.5" transform="rotate(-90 256.3 35.5)">18</text>
<text x="258.8" y="35.5" transform="rotate(-90 258.8 35.5)">20</text>
<text x="261.4" y="35.5" transform="rotate(-90 261.4 35.5)">21</text>
<text x="263.9" y="35.5" transform="rotate(-90 263.9 35.5)">22</text>
<text x="272.1" y="43.2">23</text>
<text x="272.1" y="45.7">24</text>
<text x="220.5" y="53.3">4</text>
<text x="220.5" y="50.8">5</text>
<text x="220.5" y="48.3">8</text>
<text x="272.1" y="48.3">25</text>
<text x="272.1" y="50.8">26</text>
<text x="272.1" y="53.3">28</text>
<text x="220.5" y="55.9">3</text>
<text x="272.1" y="55.9">27</text>
<text x="138.2" y="71.9" transform="rotate(-90 138.2 71.9)">1</text>
<text x="140.7" y="71.9" transform="rotate(-90 140.7 71.9)">2</text>
<text x="214.7" y="71.4">1</text>
<text x="228.3" y="69.3" transform="rotate(-90 228.3 69.3)">6</text>
<text x="230.9" y="69.3" transform="rotate(-90 230.9 69.3)">9</text>
<text x="107.5" y="77.5">1</text>
<text x="122.2" y="77.5">60</text>
<text x="154.7" y="72.3" transform="rotate(-90 154.7 72.3)">15</text>
<text x="157.2" y="72.3" transform="rotate(-90 157.2 72.3)">26</text>
<text x="159.8" y="72.3" transform="rotate(-90 159.8 72.3)">55</text>
<text x="162.3" y="72.3" transform="rotate(-90 162.3 72.3)">56</text>
<text x="164.8" y="72.3" transform="rotate(-90 164.8 72.3)">57</text>
<text x="214.7" y="73.9">2</text>
<text x="214.7" y="76.4">3</text>
<text x="122.2" y="80">67</text>
<text x="122.2" y="82.5">68</text>
<text x="214.7" y="79">4</text>
<text x="122.2" y="87.6">23</text>
<text x="122.2" y="85.1">24</text>
<text x="169.2" y="85.1">30</text>
<text x="169.2" y="87.6">31</text>
<text x="47.8" y="94">1</text>
<text x="71.9" y="94">5</text>
<text x="122.2" y="95.2">20</text>
<text x="122.2" y="92.7">21</text>
<text x="122.2" y="90.2">22</text>
<text x="169.2" y="90.2">32</text>
<text x="169.2" y="92.7">33</text>
<text x="169.2" y="95.2">34</text>
<text x="47.8" y="96.5">2</text>
<text x="47.8" y="99.1">3</text>
<text x="71.9" y="96.5">6</text>
<text x="71.9" y="99.1">7</text>
<text x="122.2" y="101.6">28</text>
<text x="122.2" y="97.8">19</text>
<text x="169.2" y="99.1">40</text>
<text x="169.2" y="101.6">41</text>
<text x="122.2" y="104.1">27</text>
<text x="169.2" y="104.1">42</text>
<text x="169.2" y="106.7">43</text>
<text x="122.7" y="113">3</text>
<text x="169.2" y="109.2">44</text>
<text x="169.2" y="111.8">47</text>
<text x="122.7" y="115.6">5</text>
<text x="122.7" y="118.1">6</text>
<text x="169.2" y="119.4">50</text>
<text x="169.2" y="114.3">48</text>
<text x="169.2" y="116.8">49</text>
<text x="122.7" y="120.6">4</text>
<text x="122.7" y="123.2">7</text>
<text x="122.7" y="125.7">8</text>
<text x="169.2" y="121.9">51</text>
<text x="169.2" y="124.5">66</text>
<text x="122.2" y="130.8">10</text>
<text x="122.7" y="128.3">9</text>
<text x="169.2" y="129.5">12</text>
<text x="169.2" y="127">52</text>
<text x="122.2" y="137.2">35</text>
<text x="169.2" y="132.1">11</text>
<text x="169.2" y="137.2">13</text>
<text x="169.2" y="134.6">14</text>
<text x="122.2" y="139.7">36</text>
<text x="169.2" y="142.2">37</text>
<text x="169.2" y="139.7">38</text>
<text x="169.2" y="146">25</text>
<text x="169.2" y="148.6">16</text>
<text x="128" y="165" transform="rotate(-90 128 165)">65</text>
<text x="130.6" y="165" transform="rotate(-90 130.6 165)">64</text>
<text x="133.1" y="165" transform="rotate(-90 133.1 165)">63</text>
<text x="135.6" y="165" transform="rotate(-90 135.6 165)">62</text>
<text x="138.2" y="165" transform="rotate(-90 138.2 165)">61</text>
<text x="140.7" y="165" transform="rotate(-90 140.7 165)">29</text>
<text x="143.3" y="165" transform="rotate(-90 143.3 165)">59</text>
<text x="145.8" y="165" transform="rotate(-90 145.8 165)">58</text>
<text x="148.3" y="165" transform="rotate(-90 148.3 165)">54</text>
<text x="150.9" y="165" transform="rotate(-90 150.9 165)">53</text>
<text x="153.4" y="165" transform="rotate(-90 153.4 165)">18</text>
<text x="156" y="165" transform="rotate(-90 156 165)">17</text>
<text x="158.5" y="165" transform="rotate(-90 158.5 165)">46</text>
<text x="161" y="165" transform="rotate(-90 161 165)">45</text>
<text x="163.6" y="165" transform="rotate(-90 163.6 165)">39</text>
</g>
<text font-size="1.8" fill="#808000" x="17.8" y="160.4">POWER SUPPLY.sch</text>
<g font-size="1.4" fill="#f00">
<text x="117.4" y="26.9" transform="rotate(-90 117.4 26.9)">TTL</text>
<text x="100.9" y="91.9" transform="rotate(-90 100.9 91.9)">SPK</text>
<text x="100.9" y="99.3" transform="rotate(-90 100.9 99.3)">MIC</text>
</g>
<g font-size="1.4" fill="#00a000">
<text x="62.2" y="35.4" transform="rotate(-90 62.2 35.4)">RS232</text>
<text x="66.8" y="34.6" transform="rotate(-90 66.8 34.6)">TTL</text>
</g>
<g font-size="1.4" fill="#00a0a0">
<text x="103.5" y="91.3" transform="rotate(-90 103.5 91.3)">P1</text>
<text x="103.5" y="98.9" transform="rotate(-90 103.5 98.9)">P2</text>
</g>
<g font-size="1.4" fill="#808080">
<text x="242.3" y="106.7" transform="rotate(-90 242.3 106.7)">1</text>
<text x="242.3" y="113" transform="rotate(-90 242.3 113)">2</text>
<text x="255" y="124.5" transform="rotate(-90 255 124.5)">1</text>
<text x="242.3" y="129" transform="rotate(-90 242.3 129)">C</text>
<text x="255" y="130.8" transform="rotate(-90 255 130.8)">2</text>
<text x="237" y="132.1">B</text>
<text x="242.3" y="136.6" transform="rotate(-90 242.3 136.6)">E</text>
<text x="262.6" y="142.2" transform="rotate(-90 262.6 142.2)">1</text>
<text x="249.7" y="149.9">B</text>
<text x="255" y="146.8" transform="rotate(-90 255 146.8)">C</text>
<text x="262.6" y="148.6" transform="rotate(-90 262.6 148.6)">2</text>
<text x="255" y="154.4" transform="rotate(-90 255 154.4)">E</text>
<text x="257.3" y="167.6">B</text>
<text x="262.6" y="164.6" transform="rotate(-90 262.6 164.6)">C</text>
<text x="262.6" y="172.2" transform="rotate(-90 262.6 172.2)">E</text>
</g>
</svg>
